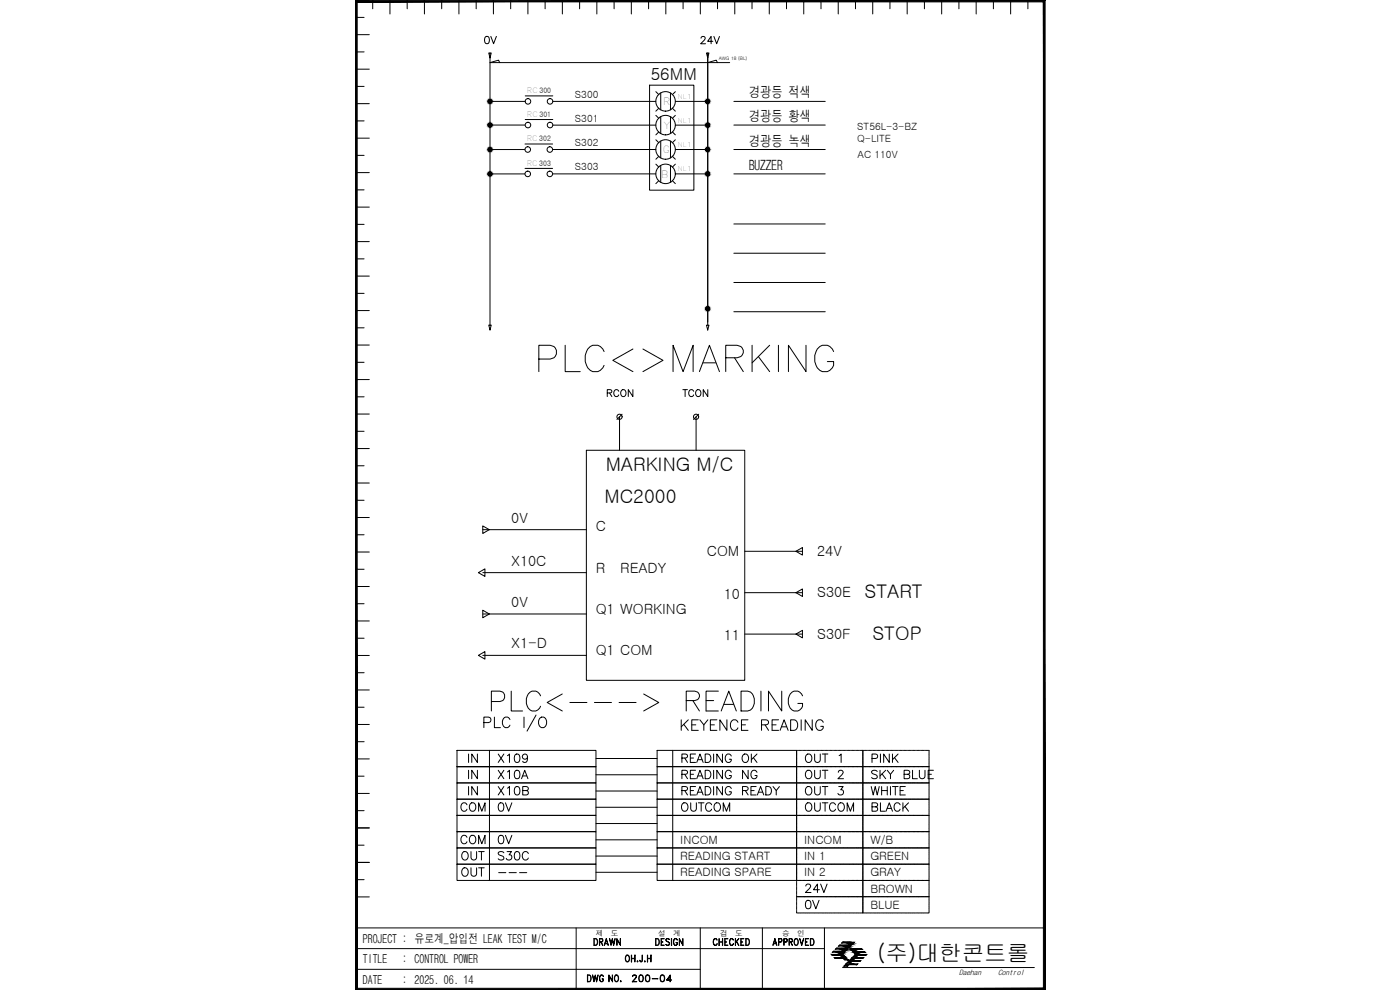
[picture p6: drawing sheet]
<svg xmlns="http://www.w3.org/2000/svg" width="420mm" height="297mm" viewBox="0 0 420 297" stroke-linecap="round" stroke-linejoin="round" font-family="sans-serif">
<!-- layer: 0 -->
<g fill="#000" stroke="#000" stroke-width=".3">
<path d="M252.2 285.7v.3h-.2zM253.2 284.8v.3h-.3zM253.8 284.2l.3-.3v.3zM255 283v.3h-.3zM256.5 284.9l.2 .3h-.2zM257.4 285.8l.3 .3h-.3z"/>
<path d="M106.7 .1v.5l206.9-.5zM106.7 .6l206.9-.5-.5 .5zM313.6 .1l-.5 .5 .5 296.4zM313.1 .6l.5 296.4-.5-.5zM106.7 297h206.9l-.5-.5zM106.7 297l.5-.5h205.9zM106.7 .1v296.9l.5-.5zM106.7 .1h.5v296.4z"/>
<path d="M250.1 285.5h2.1zM250.1 285.5h2.1z"/>
<path d="M251 284.5h2.2zM251 284.5h2.2z"/>
<path d="M249.5 286.4l2.6 .2-.2-.2zM249.5 286.4l2.6 .2h-2.4z"/>
<path d="M251.9 283.6h2.2zM251.9 283.6h2.2z"/>
<path d="M250.1 285.5l2.1 .2v-.2zM250.1 285.5l2.1 .2h-2.3z"/>
<path d="M252 286l.2 .2zM252 286l.2 .2h-.4z"/>
<path d="M252.2 285.5v.2l.3-.2zM252.2 285.5v.2z"/>
<path d="M250.4 287.3l2.6 .3-.2-.3zM250.4 287.3l2.6 .3h-2.3z"/>
<path d="M252.9 282.7h2.1zM252.9 282.7h2.1z"/>
<path d="M251.9 286.4l1.8 .7-.7-.7zM251.9 286.4l1.8 .7h-1.1z"/>
<path d="M252.2 286l.7 .2 .2-.2zM252.2 286l.7 .2h-.7z"/>
<path d="M251 284.5l2.2 .3v-.3zM250.8 284.8l.2-.3 2.2 .3z"/>
<path d="M252.9 285.1l.3 .1zM252.9 285.1l.3 .1h-.5z"/>
<path d="M252.2 285.7l.9 .3 .2-.3zM252.2 285.7l.9 .3h-.9z"/>
<path d="M252.3 285.7h1.1zM252.2 285.7h1.1z"/>
<path d="M253.2 284.5v.3l.2-.3zM253.2 284.5v.3z"/>
<path d="M252.5 285.5l.9 .2 .2-.2zM252.5 285.5l.9 .2h-1.2z"/>
<path d="M252.8 287.3l1.8 .8-.7-.8zM252.8 287.3l1.8 .8h-1.1z"/>
<path d="M253.2 285.1l.6 .1 .2-.1zM253.2 285.1l.6 .1h-.6z"/>
<path d="M251.9 283.6l2.2 .3v-.3zM251.9 283.6l2.2 .3h-2.4z"/>
<path d="M253.8 284.2l.3 .1zM253.8 284.2l.3 .1h-.5z"/>
<path d="M253.2 284.8l.8 .3 .2-.3zM253.2 284.8l.8 .3h-.8z"/>
<path d="M253.2 284.8h1.1zM253.2 284.8h1z"/>
<path d="M254.1 283.6v.3l.2-.3zM254.1 283.6v.3z"/>
<path d="M253.4 284.5l.9 .3 .2-.3zM253.4 284.5l.9 .3h-1.1z"/>
<path d="M254.1 284.2l.6 .1 .2-.1zM254.1 284.2l.6 .1h-.6z"/>
<path d="M252.9 282.7l2.1 .2v-.2zM252.6 282.9l.3-.2 2.1 .2z"/>
<path d="M254.7 283.3l.3 .1zM254.7 283.3l.3 .1h-.4z"/>
<path d="M253.9 289.2l.4 .7 .7-.7zM253.9 289.2l.4 .7h-1.1z"/>
<path d="M254.1 283.9l.8 .3 .3-.3zM254.1 283.9l.8 .3h-.8z"/>
<path d="M254.1 283.9h1.1zM254.1 283.9h1.1z"/>
<path d="M255 282.7v.2l.3-.2zM255 282.7v.2z"/>
<path d="M254.3 283.6l.9 .3 .2-.3zM254.3 283.6l.9 .3h-1.1z"/>
<path d="M255 283.3l.7 .1 .1-.1zM255 283.3l.7 .1h-.7z"/>
<path d="M254.9 288.2l.3 .7 .8-.7zM254.9 288.2l.3 .7h-1.1z"/>
<path d="M255 283l.8 .3 .3-.3zM255 283l.8 .3h-.8z"/>
<path d="M255 282.9h1.1zM255 282.9l1.1 .1z"/>
<path d="M255.1 284.6l1.3 .3-.2-.3zM255.1 284.6l1.3 .3h-1.1z"/>
<path d="M255.3 282.7l.8 .2 .3-.2zM255.3 282.7l.8 .2h-1.1z"/>
<path d="M255.3 284.9h1.2zM255.3 284.9h1.2z"/>
<path d="M256.5 284.6h2.1zM256.5 284.6h2.1z"/>
<path d="M255.4 284.9l1.1 .3v-.3zM255.4 284.9l1.1 .3h-.9z"/>
<path d="M255.6 285.2l.9 .2v-.2zM255.6 285.2l.9 .2z"/>
<path d="M256.2 284.6l.3 .3v-.3zM256.2 284.6l.3 .3z"/>
<path d="M256.5 285.2l.4 .2zM256.5 285.2l.4 .2h-.4z"/>
<path d="M255.7 287.3l.4 .8 .7-.8zM255.7 287.3l.4 .8h-1.1z"/>
<path d="M256 285.5l1.4 .3-.3-.3zM256 285.5l1.4 .3h-1.2z"/>
<path d="M256.2 285.8h1.2zM256.2 285.8h1.2z"/>
<path d="M257.1 285.5l.3 .3v-.3zM257.1 285.5l.3 .3z"/>
<path d="M256.3 285.8l1.1 .3v-.3zM256.3 285.8l1.1 .3h-.8z"/>
<path d="M256.6 286.1l.8 .2v-.2zM256.6 286.1l.8 .2z"/>
<path d="M255 289.2l2.2 .3 .2-.3zM255 289.2l2.2 .3h-2.4z"/>
<path d="M257.4 286.1l.4 .2zM257.4 286.1l.4 .2z"/>
<path d="M256.6 286.4l.4 .7 .8-.7zM256.6 286.4l.4 .7h-1.1z"/>
<path d="M256 288.2l2.1 .3 .2-.3zM256 288.2l2.1 .3h-2.4z"/>
<path d="M256.5 284.6l2.3 .3-.2-.3zM256.5 284.6l2.3 .3h-2.3z"/>
<path d="M256.8 287.3l2.2 .3 .2-.3zM256.8 287.3l2.2 .3h-2.4z"/>
<path d="M257.4 285.5l2.1 .1zM257.4 285.5l2.1 .1z"/>
<path d="M257.4 285.6l2.3 .2-.2-.2zM257.4 285.6l2.3 .2h-2.3z"/>
<path d="M257.7 286.4l2.2 .3 .2-.3zM257.7 286.4l2.2 .3h-2.4z"/>
</g>
<!-- layer: 6 -->
<path d="M106.7 278.4h206.9M172.9 278.4v18.6M210.2 278.4v18.6M228.8 278.4v18.6M247.4 278.4v18.6M106.7 284.6h140.7M106.7 290.8h103.5" fill="none" stroke="#000" stroke-width=".3"/>
<!-- layer: 0 -->
<g fill="none" stroke="#000" stroke-width=".3">
<path d="M106.7 15.6h2.6M106.7 5.2h2.6M106.7 10.4h4.1M106.7 .1h4.1M111.9 .1v2.5M117 .1v4.1M122.2 .1v2.5M127.4 .1v4.1M132.6 .1v2.5M137.7 .1v4.1M142.9 .1v2.5M148.1 .1v4.1"/>
<path d="M150 18.8l-.4-.7-2.5 .7h71.9M153.3 .1v2.5M158.4 .1v4.1M163.6 .1v2.5M168.8 .1v4.1M173.9 .1v2.5M179.1 .1v4.1M184.3 .1v2.5M189.5 .1v4.1M194.6 .1v2.5M199.8 .1v4.1M205 .1v2.5"/>
<path d="M210.2 .1v4.1M212.4 18.8l2.6-.7 .3 .7M215.3 .1v2.5M220.5 .1v4.1M225.7 .1v2.5M230.9 .1v4.1M236 .1v2.5M241.2 .1v4.1M246.4 .1v2.5M251.6 .1v4.1M256.7 .1v2.5M261.9 .1v4.1"/>
<path d="M267.1 .1v2.5M272.3 .1v4.1M277.4 .1v2.5M282.6 .1v4.1M287.8 .1v2.5M293 .1v4.1M298.1 .1v2.5M303.3 .1v4.1M308.5 .1v2.5M106.7 36.3h2.6M106.7 25.9h2.6M106.7 20.8h4.1"/>
<path d="M106.7 31.1h4.1M157.6 28.8h8.3M157.6 35.9h8.3M194.9 25.6h13.3v31.5h-13.3zM196.8 27.5l.9 .9M196.8 34.6l.9 .9M197.7 32.5l-.9 .9M197.7 39.6l-.9 .9M198.3 27.9v5.1M198.3 35v5.1M201.2 27.9v5.1M201.2 35v5.1"/>
<path d="M201.8 32.5l.9 .9M201.8 39.6l.9 .9M202.7 27.5l-.9 .9M202.7 34.6l-.9 .9M202.7 30.4h9.7M202.7 37.5h9.7M106.7 57h2.6M106.7 46.6h2.6M106.7 51.8h4.1M106.7 41.5h4.1M157.6 43.2h8.2M157.6 50.5h8.2"/>
<path d="M196.8 41.9l.9 .9M196.8 49.3l.9 .8M197.7 46.9l-.9 .9M197.7 54.2l-.9 .9M198.3 42.3v5.1M198.3 49.6v5.1M201.2 42.3v5.1M201.2 49.6v5.1M201.8 46.9l.9 .9M201.8 54.2l.9 .9M202.7 41.9l-.9 .9M202.7 44.9h9.7"/>
<path d="M202.7 49.3l-.9 .8M202.7 52.2h9.7M106.7 67.3h2.6M106.7 77.7h2.6M106.7 72.5h4.1M106.7 62.1h4.1M106.7 88h2.6M106.7 98.4h2.6M106.7 93.2h4.1M106.7 82.8h4.1M106.7 119.1h2.6M106.7 108.7h2.6"/>
<path d="M106.7 103.5h4.1M106.7 113.9h4.1M106.7 139.7h2.6M106.7 129.4h2.6M106.7 134.6h4.1M106.7 124.2h4.1M176 135.1h47.5v69h-47.5zM185.9 125.1v10M186.7 124.3l-1.6 1.5M208.9 125.1v10M209.7 124.3l-1.6 1.5M106.7 150.1h2.6"/>
<path d="M106.7 155.3h4.1M106.7 144.9h4.1M144.9 157.8l1.9 1.1-1.9 1.2zM144.9 158.9h31.1M106.7 170.8h2.6M106.7 160.5h2.6M106.7 176h4.1M106.7 165.6h4.1M143.6 171.8l1.9-1.1v2.2zM144.9 171.8h31.1M223.5 165.4h17.3M223.5 177.8h17.3"/>
<path d="M238.9 177.8l1.9-1.1v2.3zM238.9 165.4l1.9-1.1v2.2zM106.7 191.5h2.6M106.7 181.1h2.6M106.7 196.7h4.1M106.7 186.3h4.1M143.6 196.6l1.9-1.1v2.3zM144.9 183.1l1.9 1.1-1.9 1.2zM144.9 196.6h31.1M144.9 184.2h31.1M223.5 190.3h17.3M238.9 190.3l1.9-1.2v2.3z"/>
<path d="M106.7 212.2h2.6M106.7 201.8h2.6M106.7 207h4.1M106.7 217.4h4.1M145.2 216.8h1.4a.83 .83 0 0 0 .8-.8 .83 .83 0 0 0-.8-.8h-1.4v3.1M148.4 215.2v3.1h1.8M153 215.9a1.17 1.17 0 0 0-1.3-.7 1.17 1.17 0 0 0-.9 1.2 1.38 1.38 0 0 0 .3 1.5 1.38 1.38 0 0 0 1.5 .3l.4-.6M157.3 215.2v3.1M160.9 214.6l-2.7 4.8M161.9 215.6a1.17 1.17 0 0 1 1.4-.4 1.17 1.17 0 0 1 .7 1.2 1.38 1.38 0 0 1-.3 1.5 1.38 1.38 0 0 1-1.5 .3 1.95 1.95 0 0 1-.3-2.6zM106.7 222.5h2.6M106.7 232.9h2.6"/>
<path d="M106.7 227.7h4.1M106.7 238.1h4.1M137.1 239.8h41.8v4.9h-41.8zM137.1 234.9h41.8v4.9h-41.8zM137.1 230h41.8v4.9h-41.8zM137.1 225.1h41.8v4.9h-41.8zM137.1 230h41.8M197.2 239.8h41.9v4.9h-41.9zM197.2 234.9h41.9v4.9h-41.9zM197.2 230h41.9v4.9h-41.9zM197.2 225.1h41.9v4.9h-41.9zM201.9 225.1v14.7"/>
<path d="M106.7 248.4h4.1M106.7 243.2h2.6M106.7 258.8h4.1M106.7 253.6h2.6M137.1 249.5h41.8v4.9h-41.8zM137.1 244.7h41.8v4.8h-41.8zM137.1 254.4h41.8v4.9h-41.8zM137.1 259.3h41.8v4.9h-41.8zM146.9 244.7v4.8M197.2 244.7h41.9v4.8h-41.9zM197.2 249.5h41.9v4.9h-41.9zM197.2 259.3h41.9v4.9h-41.9z"/>
<path d="M197.2 254.4h41.9v4.9h-41.9zM201.9 244.7v19.5M106.7 269.1h4.1M106.7 263.9h2.6M176.3 292.5a1.04 1.04 0 0 1 1.1 1 1.04 1.04 0 0 1-1.1 1.1zM176.4 292.6a1 1 0 0 1 1 .6 1 1 0 0 1-.3 1.2l-.7 .1zM177.8 292.5l.5 1.8 .4-1.8 .3 1.8 .5-1.8-.5 2.1-.3-1.8-.4 1.8zM180.2 292.6l.5-.1 .4 .5a.57 .57 0 0 0-.7-.4 .57 .57 0 0 0-.4 .7l.2 1.1 .5 .1 .2-.2 .1-.5-.3-.1h.4v.4a.61 .61 0 0 1-.7 .5 .61 .61 0 0 1-.5-.8zM182.7 292.5l1 1.8 .1-1.8v2.1l-1-1.8-.1 1.8zM184.7 292.6l.1-.1a1.07 1.07 0 0 1 .9 1 1.07 1.07 0 0 1-.9 1.1 1.4 1.4 0 0 1-.1-2zM184.7 292.7l.2-.1a1 1 0 0 1 .7 1 1 1 0 0 1-.7 .9l-.4-.7zM186.3 294.3l.1 .3z"/>
<path d="M186.3 294.4h.1M188 286.6h.1a1.07 1.07 0 0 1 .9 1 1.07 1.07 0 0 1-.9 1 1.38 1.38 0 0 1-.1-2zM188 286.8l.2-.2a.99 .99 0 0 1 .7 1 .99 .99 0 0 1-.7 .9l-.5-.7zM189.5 286.6l.1 2zM189.6 287.5h.9M189.6 287.6h.9M190.5 286.6l.1 2zM191.3 288.3l.1 .3zM191.3 288.4h.1M192.7 286.6l.1 1.5-.2 .4-.3 .1-.3-.5 .3 .4 .3-.1zM193.5 288.3l.1 .3zM193.5 288.4h.1"/>
<path d="M194.3 286.6l.1 2zM194.4 287.5h.9M194.4 287.6h.9M195.3 286.6l.1 2zM196.8 281.6a1.04 1.04 0 0 1 1.1 1 1.04 1.04 0 0 1-1.1 1.1zM196.8 281.7a1 1 0 0 1 1 .6 1 1 0 0 1-.3 1.2l-.7 .1zM198.4 281.6h1l-.9 .1v1.9l.9 .1h-1zM198.5 282.6h.5l-.5 .1M200 281.7l.5-.1 .4 .3-.4-.2-.6 .2 .1 .4 .5 .3a.58 .58 0 0 1 .4 .8 .58 .58 0 0 1-.9 .2l-.2-.2 .4 .2 .7-.2-.2-.6-.8-.5zM201.5 281.6l.1 2.1zM202.4 281.7l.5-.1 .4 .5a.58 .58 0 0 0-.7-.4 .58 .58 0 0 0-.4 .7l.2 1.1 .5 .1 .2-.2 .1-.5-.3-.1h.4v.4a.61 .61 0 0 1-.7 .5 .61 .61 0 0 1-.5-.8zM203.9 281.6l1 1.8 .1-1.8v2.1l-1.1-1.8v1.8z"/>
<path d="M214.4 281.7l.4-.1 .4 .5-.4-.4a.96 .96 0 0 0-.7 .9 .96 .96 0 0 0 .7 1l.4-.4a.61 .61 0 0 1-.7 .5 .61 .61 0 0 1-.5-.8zM215.8 281.6l.1 2.1zM215.9 282.6h.9M215.9 282.7h.9M216.8 281.6l.1 2.1zM217.5 281.6h1l-.9 .1v1.9l.9 .1h-1zM217.6 282.6h.5l-.5 .1M219.3 281.7l.4-.1 .4 .5-.4-.4a.96 .96 0 0 0-.7 .9 .96 .96 0 0 0 .7 1l.4-.4a.61 .61 0 0 1-.7 .5 .61 .61 0 0 1-.5-.8zM220.7 281.6v2.1zM220.7 282.8l1.1-1.2-1.1 1.3M221 282.5l.8 1.2-.7-1.2M222.3 281.6h1l-.9 .1v1.9l.9 .1h-1z"/>
<path d="M222.4 282.6h.5l-.5 .1M223.8 281.6a1.04 1.04 0 0 1 1.2 1 1.04 1.04 0 0 1-1.2 1.1zM223.9 281.7a1 1 0 0 1 1 .6 1 1 0 0 1-.3 1.2l-.7 .1zM232.1 283.2h.9M232.2 283.1h.7M232.6 281.6l.6 2.1-.6-1.8-.7 1.8zM233.7 282.6l.8-.1v-.7l-.8-.1v2v-2.1l.8 .1 .2 .3-.2 .6-.8 .1M235.3 282.6l.8-.1v-.7l-.8-.1-.1 2v-2.1l.9 .1 .2 .3-.2 .6-.8 .1M236.9 282.6l.8-.1v-.7l-.8-.1-.1 2v-2.1l.9 .1 .1 .3-.1 .6-.8 .1M237.3 282.7l.5 1-.4-1M238.6 281.7l.2-.1a1.06 1.06 0 0 1 .8 1 1.06 1.06 0 0 1-.8 1.1 1.39 1.39 0 0 1-.2-2zM238.6 281.8l.3-.1a1 1 0 0 1 .6 .9 1 1 0 0 1-.6 1 1.23 1.23 0 0 1-.3-1.8z"/>
<path d="M240 281.6l.6 1.8 .6-1.8-.6 2.1zM241.7 281.6h.9l-.8 .1v1.9l.8 .1h-.9zM241.8 282.6h.5l-.5 .1M243.2 281.6a1.04 1.04 0 0 1 1.1 1 1.04 1.04 0 0 1-1.1 1.1zM243.3 281.7a1 1 0 0 1 1 .6 1 1 0 0 1-.3 1.2l-.7 .1zM251.8 286.4h1.2l.7 .7M252.9 290.3h57.5M256.4 284.9l.5 .5M257.3 285.8l.5 .5"/>
<circle cx="158.4" cy="30.4" r=".83"/>
<circle cx="158.4" cy="37.5" r=".83"/>
<circle cx="165.1" cy="30.4" r=".83"/>
<circle cx="165.1" cy="37.5" r=".83"/>
<circle cx="199.7" cy="30.4" r="2.93"/>
<circle cx="199.7" cy="37.5" r="2.93"/>
<circle cx="158.4" cy="52.2" r=".83"/>
<circle cx="158.4" cy="44.9" r=".83"/>
<circle cx="165" cy="44.9" r=".83"/>
<circle cx="165" cy="52.2" r=".83"/>
<circle cx="199.7" cy="52.2" r="2.93"/>
<circle cx="199.7" cy="44.9" r="2.93"/>
<circle cx="185.9" cy="125.1" r=".78"/>
<circle cx="208.9" cy="125.1" r=".78"/>
</g>
<!-- layer: P -->
<g fill="none" stroke="#000" stroke-width=".3">
<path d="M146.7 15.9h.7l-.3 1.5zM147.1 15.9v81.6M212 15.9h.8l-.4 1.5zM212.4 15.9v81.7M220.2 30.4h27.5M220.2 37.5h27.5M220.2 44.9h27.5M220.2 52.2h27.5M220.2 67.2h27.5M220.2 76h27.5M146.7 97.5h.7l-.3 1.5zM212 97.6h.8l-.4 1.4z"/>
<path d="M220.2 84.8h27.5M220.2 93.5h27.5"/>
</g>
<!-- layer: HYUN -->
<path d="M147.1 30.4h10.5M147.1 37.5h10.4M165.9 30.4h30.9M165.9 37.5h30.9M147.1 44.9h10.4M147.1 52.2h10.4M165.9 44.9h30.9M165.9 52.2h30.9" fill="none" stroke="#000" stroke-width=".3"/>
<g fill="#000" stroke="#000" stroke-width=".3">
<path d="M146.5 37.5h.6zM146.5 37.7l.6-.2zM146.6 37.8l.5-.3z"/>
<path d="M146.5 30.4h.6zM146.5 30.6l.6-.2zM146.6 30.7l.5-.3z"/>
<path d="M146.7 37.1l.4 .4zM146.6 37.2l.5 .3zM146.5 37.4l.6 .1z"/>
<path d="M146.7 37.9l.4-.4zM147.1 37.5l-.3 .5zM147.1 37.5v.6z"/>
<path d="M146.7 30l.4 .4zM146.6 30.1l.5 .3zM146.5 30.3l.6 .1z"/>
<path d="M146.7 30.8l.4-.4zM147.1 30.4l-.3 .5zM147.1 30.4v.6z"/>
<path d="M146.9 37l.2 .5zM146.8 37l.3 .5zM146.7 37.1l.4 .4z"/>
<path d="M147.1 37.5v.6zM147.1 37.5l.2 .5zM147.1 37.5l.2 .5z"/>
<path d="M146.9 29.9l.2 .5zM146.8 29.9l.3 .5zM146.7 30l.4 .4z"/>
<path d="M147.1 30.4v.6zM147.1 30.4l.2 .5zM147.1 30.4l.3 .4z"/>
<path d="M147.3 37l-.2 .5zM147.2 37l-.1 .5zM147.1 37v.5z"/>
<path d="M147.1 37.5l.4 .3zM147.1 37.5l.4 .3zM147.1 37.5h.5z"/>
<path d="M147.3 29.9l-.2 .5zM147.2 29.9l-.1 .5zM147.1 29.9v.5z"/>
<path d="M147.1 30.4l.3 .4zM147.1 30.4l.4 .3zM147.1 30.4h.5z"/>
<path d="M147.1 37.5h.5zM147.1 37.5l.4-.3zM147.1 37.5l.3-.4z"/>
<path d="M147.1 30.4h.5zM147.1 30.4l.4-.3zM147.1 30.4l.4-.3z"/>
<path d="M211.8 30.4h.6zM211.9 30.6l.5-.2zM211.9 30.7l.5-.3z"/>
<path d="M211.8 37.5h.6zM211.9 37.7l.5-.2zM211.9 37.8l.5-.3z"/>
<path d="M212 30l.4 .4zM211.9 30.1l.5 .3zM211.9 30.3l.5 .1z"/>
<path d="M212.4 30.4l-.3 .5zM212.4 30.4l-.3 .5zM212.4 30.4v.6z"/>
<path d="M212 37.2l.4 .3zM211.9 37.3l.5 .2zM211.9 37.4l.5 .1z"/>
<path d="M212.4 37.5l-.3 .5zM212.4 37.5l-.3 .5zM212.4 37.5v.6z"/>
<path d="M212.3 29.9l.1 .5zM212.1 29.9l.3 .5zM212 30l.4 .4z"/>
<path d="M212.4 30.4v.6zM212.4 30.4l.3 .5zM212.4 30.4l.4 .4z"/>
<path d="M212.3 37l.1 .5zM212.1 37.1l.3 .4zM212 37.2l.4 .3z"/>
<path d="M212.4 37.5v.6zM212.4 37.5l.3 .5zM212.4 37.5l.3 .5z"/>
<path d="M212.7 29.9l-.3 .5zM212.5 29.9l-.1 .5zM212.4 29.9v.5z"/>
<path d="M212.4 30.4l.4 .4zM212.4 30.4l.5 .3zM212.4 30.4h.5z"/>
<path d="M212.7 37.1l-.3 .4zM212.5 37l-.1 .5zM212.4 37v.5z"/>
<path d="M212.4 37.5l.5 .3zM212.4 37.5l.5 .3zM212.4 37.5h.5z"/>
<path d="M212.4 30.4h.5zM212.4 30.4l.5-.3zM212.4 30.4l.5-.3z"/>
<path d="M212.4 37.5h.5zM212.4 37.5l.5-.2zM212.4 37.5l.4-.3z"/>
<path d="M146.5 44.9h.6zM146.5 45l.6-.1zM146.6 45.1l.5-.2z"/>
<path d="M146.5 52.2h.6zM146.5 52.3l.6-.1zM146.6 52.5l.5-.3z"/>
<path d="M146.7 44.5l.4 .4zM146.6 44.6l.5 .3zM146.5 44.7l.6 .2z"/>
<path d="M146.7 45.3l.4-.4zM147.1 44.9l-.3 .4zM147.1 44.9v.5z"/>
<path d="M146.7 51.8l.4 .4zM146.6 51.9l.5 .3zM146.5 52l.6 .2z"/>
<path d="M146.7 52.6l.4-.4zM147.1 52.2l-.3 .5zM147.1 52.2v.5z"/>
<path d="M146.9 44.3l.2 .6zM146.8 44.4l.3 .5zM146.7 44.5l.4 .4z"/>
<path d="M147.1 44.9v.5zM147.1 44.9l.2 .4zM147.1 44.9l.2 .4z"/>
<path d="M146.9 51.7l.2 .5zM146.8 51.7l.3 .5zM146.7 51.8l.4 .4z"/>
<path d="M147.1 52.2v.5zM147.1 52.2l.2 .5zM147.1 52.2l.3 .4z"/>
<path d="M147.3 44.4l-.2 .5zM147.2 44.3l-.1 .6zM147.1 44.3v.6z"/>
<path d="M147.1 44.9l.4 .2zM147.1 44.9l.4 .2zM147.1 44.9h.5z"/>
<path d="M147.3 51.7l-.2 .5zM147.2 51.7l-.1 .5zM147.1 51.6v.6z"/>
<path d="M147.1 52.2l.3 .4zM147.1 52.2l.4 .3zM147.1 52.2h.5z"/>
<path d="M147.1 44.9h.5zM147.1 44.9l.4-.3zM147.4 44.5l-.3 .4z"/>
<path d="M147.1 52.2h.5zM147.1 52.2l.4-.3zM147.4 51.8l-.3 .4z"/>
<path d="M211.8 44.9h.6zM211.9 45l.5-.1zM211.9 45.1l.5-.2z"/>
<path d="M211.8 52.2h.6zM211.9 52.3l.5-.1zM211.9 52.4l.5-.2z"/>
<path d="M212 44.5l.4 .4zM211.9 44.6l.5 .3zM211.9 44.7l.5 .2z"/>
<path d="M212.4 44.9l-.3 .4zM212.4 44.9l-.3 .4zM212.4 44.9v.5z"/>
<path d="M212 51.8l.4 .4zM211.9 51.9l.5 .3zM211.9 52l.5 .2z"/>
<path d="M212.4 52.2l-.3 .4zM212.4 52.2l-.3 .4zM212.4 52.2v.5z"/>
<path d="M212.3 44.3l.1 .6zM212.1 44.4l.3 .5zM212 44.5l.4 .4z"/>
<path d="M212.4 44.9v.5zM212.4 44.9l.3 .4zM212.4 44.9l.4 .4z"/>
<path d="M212.3 51.6l.1 .6zM212.1 51.7l.3 .5zM212 51.8l.4 .4z"/>
<path d="M212.4 52.2v.5zM212.4 52.2l.3 .4zM212.4 52.2l.4 .4z"/>
<path d="M212.7 44.4l-.3 .5zM212.5 44.3l-.1 .6zM212.4 44.3v.6z"/>
<path d="M212.4 44.9l.4 .4zM212.4 44.9l.5 .2zM212.4 44.9h.5z"/>
<path d="M212.7 51.7l-.3 .5zM212.5 51.6l-.1 .6zM212.4 51.6v.6z"/>
<path d="M212.4 52.2l.4 .4zM212.4 52.2l.5 .2zM212.4 52.2h.5z"/>
<path d="M212.4 44.9h.5zM212.4 44.9l.5-.3zM212.8 44.5l-.4 .4z"/>
<path d="M212.4 52.2h.5zM212.4 52.2l.5-.3zM212.4 52.2l.5-.3z"/>
<path d="M211.8 92.6h.6zM211.9 92.8l.5-.2zM211.9 92.9l.5-.3z"/>
<path d="M212 92.2l.4 .4zM211.9 92.4l.5 .2zM211.9 92.5l.5 .1z"/>
<path d="M212 93l.4-.4zM212.4 92.6l-.1 .6zM212.4 92.6l-.1 .6z"/>
<path d="M212.3 92.1l.1 .5zM212.1 92.2l.3 .4zM212 92.2l.4 .4z"/>
<path d="M212.4 92.6l.1 .6zM212.4 92.6l.1 .6zM212.4 92.6l.4 .4z"/>
<path d="M212.7 92.2l-.3 .4zM212.5 92.1l-.1 .5zM212.4 92.1v.5z"/>
<path d="M212.4 92.6l.4 .4zM212.4 92.6l.5 .2zM212.4 92.6h.5z"/>
<path d="M212.4 92.6h.5zM212.4 92.6l.5-.2zM212.8 92.2l-.4 .4z"/>
</g>
<path d="M178.9 227.6h18.3M178.9 232.5h18.3M178.9 237.3h18.3M178.9 242.2h18.3M178.9 247.1h18.3M178.9 252h18.3M178.9 256.9h18.3M178.9 261.7h18.3" fill="none" stroke="#000" stroke-width=".3"/>
<!-- layer: 3 -->
<g fill="none" stroke="#000" stroke-width=".3">
<path d="M255.7 225.1h.2M256.1 225.1h.2M256.5 234.9h.2M256.5 230h.2M256.5 225.1h.2M256.8 234.9h.3M256.8 230h.3M256.8 225.1h.3M257.2 234.9h.3M257.2 230h.3M257.2 225.1h.3M257.6 234.9h.3"/>
<path d="M257.6 230h.3M257.6 225.1h.3M258 234.9h.3M258 230h.3M258 225.1h.3M258.4 234.9h.3M258.4 230h.3M258.4 225.1h.3M272.8 225.1h.3M273.2 225.1h.3M273.6 225.1h.3M274 225.1h.3"/>
<path d="M274.4 225.1h.2M274.8 225.1h.2M275.2 225.1h.2M275.5 225.1h.3M275.5 239.8h.3M275.9 225.1h.3M275.9 239.8h.3M276.3 225.1h.3M276.3 239.8h.3M276.7 225.1h.3M276.7 239.8h.3M277.1 225.1h.3"/>
<path d="M277.1 239.8h.3M277.5 225.1h.2M277.5 239.8h.2M277.9 225.1h.2M277.9 239.8h.2M278.3 225.1h.2M278.3 239.8h.2M278.6 225.1l.2 .3M278.8 239.5l-.2 .3 .2 .2M278.8 225.5v.3M278.8 225.9v.3M278.8 226.3v.3"/>
<path d="M278.8 226.7v.2M278.8 227.1v.2M278.8 227.5v.2M278.8 227.8v.3M278.8 228.2v.3M278.8 236.8v.3M278.8 237.2v.3M278.8 237.6v.3M278.8 238v.2M278.8 238.4v.2M278.8 238.8v.2M278.8 239.1v.3"/>
<path d="M239.1 254.2l.1 .2-.1 .3M239.1 249.3l.1 .2-.1 .3M239.1 259l.1 .3-.1 .2M239.1 246.6v.2M239.1 247v.2M239.1 247.4v.2M239.1 247.7v.3M239.1 248.1v.3M239.1 248.5v.3M239.1 248.9v.3M239.1 249.9v.3M239.1 250.3v.2"/>
<path d="M239.1 250.7v.2M239.1 251.1v.2M239.1 251.5v.2M239.1 251.8v.3M239.1 252.2v.3M239.1 252.6v.3M239.1 253v.3M239.1 253.4v.3M239.1 253.8v.2M239.1 254.8v.2M239.1 255.2v.2M239.1 255.6v.2"/>
<path d="M239.1 255.9v.3M239.1 256.3v.3M239.1 256.7v.3M239.1 257.1v.3M239.1 257.5v.3M239.1 257.9v.2M239.1 258.3v.2M239.1 258.7v.2M239.1 259.7v.2M239.4 254.4h.2M239.4 249.5h.2M239.4 259.3h.2"/>
<path d="M239.8 254.4h.2M239.8 249.5h.2M239.8 259.3h.2M240.2 254.4h.2M240.2 249.5h.2M240.2 259.3h.2M240.5 254.4h.3M240.5 249.5h.3M240.5 259.3h.3M240.9 254.4h.3M240.9 249.5h.3M240.9 259.3h.3"/>
<path d="M241.3 254.4h.3M241.3 249.5h.3M241.3 259.3h.3M241.7 254.4h.3M241.7 249.5h.3M241.7 259.3h.3M242.1 254.4h.3M242.1 249.5h.3M242.1 259.3h.3M242.5 254.4h.2M242.5 249.5h.2M242.5 259.3h.2"/>
<path d="M242.9 254.4h.2M242.9 249.5h.2M242.9 259.3h.2M243.3 254.4h.2M243.3 249.5h.2M243.3 259.3h.2M243.6 254.4h.3M243.6 249.5h.3M243.6 259.3h.3M244 254.4h.3M244 249.5h.3M244 259.3h.3"/>
<path d="M244.4 254.4h.3M244.4 249.5h.3M244.4 259.3h.3M244.8 254.4h.3M244.8 249.5h.3M244.8 259.3h.3M245.2 254.4h.3M245.2 249.5h.3M245.2 259.3h.3M245.6 254.4h.3M245.6 249.5h.3M245.6 259.3h.3"/>
<path d="M246 254.4h.2M246 249.5h.2M246 259.3h.2M246.4 254.4h.2M246.4 249.5h.2M246.4 259.3h.2M246.8 254.4h.2M246.8 249.5h.2M246.8 259.3h.2M247.1 254.4h.3M247.1 249.5h.3M247.1 259.3h.3"/>
<path d="M247.5 254.4h.3M247.5 249.5h.3M247.5 259.3h.3M247.9 254.4h.3M247.9 249.5h.3M247.9 259.3h.3M248.3 254.4h.3M248.3 249.5h.3M248.3 259.3h.3M248.7 254.4h.3M248.7 249.5h.3M248.7 259.3h.3"/>
<path d="M249.1 254.4h.2M249.1 249.5h.2M249.1 259.3h.2M249.5 254.4h.2M249.5 249.5h.2M249.5 259.3h.2M249.9 254.4h.2M249.9 249.5h.2M249.9 259.3h.2M250.2 254.4h.3M250.2 249.5h.3M250.2 259.3h.3"/>
<path d="M250.6 254.4h.3M250.6 249.5h.3M250.6 259.3h.3M251 254.4h.3M251 249.5h.3M251 259.3h.3M251.4 254.4h.3M251.4 249.5h.3M251.4 259.3h.3M251.8 254.4h.3M251.8 249.5h.3M251.8 259.3h.3"/>
<path d="M252.2 254.4h.2M252.2 249.5h.2M252.2 259.3h.2M252.6 254.4h.2M252.6 249.5h.2M252.6 259.3h.2M253 254.4h.2M253 249.5h.2M253 259.3h.2M253.4 254.4h.2M253.4 249.5h.2M253.4 259.3h.2"/>
<path d="M253.7 254.4h.3M253.7 249.5h.3M253.7 259.3h.3M254.1 254.4h.3M254.1 249.5h.3M254.1 259.3h.3M254.5 254.4h.3M254.5 249.5h.3M254.5 259.3h.3M254.9 254.4h.3M254.9 249.5h.3M254.9 259.3h.3"/>
<path d="M255.3 254.4h.2M255.3 249.5h.2M255.3 259.3h.2M255.7 254.4h.2M255.7 249.5h.2M255.7 259.3h.2M256.1 254.4h.2M256.1 249.5h.2M256.1 259.3h.2M256.5 254.4h.2M256.5 249.5h.2M256.5 259.3h.2"/>
<path d="M256.8 254.4h.3M256.8 249.5h.3M256.8 259.3h.3M257.2 254.4h.3M257.2 249.5h.3M257.2 259.3h.3M257.6 254.4h.3M257.6 249.5h.3M257.6 259.3h.3M258 254.4h.3M258 249.5h.3M258 259.3h.3"/>
<path d="M258.4 254.4h.3M258.4 249.5h.3M258.4 259.3h.3M259 254.2l-.2 .2 .2 .3 .1-.3zM259 249.3l-.2 .2 .2 .3 .1-.3zM259 259l-.2 .3 .2 .2 .1-.2zM259 246.6v.2M259 247v.2M259 247.4v.2M259 247.7v.3M259 248.1v.3M259 248.5v.3"/>
<path d="M259 248.9v.3M259 249.9v.3M259 250.3v.2M259 250.7v.2M259 251.1v.2M259 251.5v.2M259 251.8v.3M259 252.2v.3M259 252.6v.3M259 253v.3M259 253.4v.3M259 253.8v.2"/>
<path d="M259 254.8v.2M259 255.2v.2M259 255.6v.2M259 255.9v.3M259 256.3v.3M259 256.7v.3M259 257.1v.3M259 257.5v.3M259 257.9v.2M259 258.3v.2M259 258.7v.2M259 259.7v.2"/>
<path d="M259.2 254.4h.3M259.2 249.5h.3M259.2 259.3h.3M259.6 254.4h.3M259.6 249.5h.3M259.6 259.3h.3M260 254.4h.3M260 249.5h.3M260 259.3h.3M260.4 254.4h.3M260.4 249.5h.3M260.4 259.3h.3"/>
<path d="M260.8 254.4h.3M260.8 249.5h.3M260.8 259.3h.3M261.2 254.4h.3M261.2 249.5h.3M261.2 259.3h.3M261.6 254.4h.2M261.6 249.5h.2M261.6 259.3h.2M262 254.4h.2M262 249.5h.2M262 259.3h.2"/>
<path d="M262.4 254.4h.2M262.4 249.5h.2M262.4 259.3h.2M262.7 254.4h.3M262.7 249.5h.3M262.7 259.3h.3M263.1 254.4h.3M263.1 249.5h.3M263.1 259.3h.3M263.5 254.4h.3M263.5 249.5h.3M263.5 259.3h.3"/>
<path d="M263.9 254.4h.3M263.9 249.5h.3M263.9 259.3h.3M264.3 254.4h.3M264.3 249.5h.3M264.3 259.3h.3M264.7 254.4h.2M264.7 249.5h.2M264.7 259.3h.2M265.1 254.4h.2M265.1 249.5h.2M265.1 259.3h.2"/>
<path d="M265.5 254.4h.2M265.5 249.5h.2M265.5 259.3h.2M265.8 254.4h.3M265.8 249.5h.3M265.8 259.3h.3M266.2 254.4h.3M266.2 249.5h.3M266.2 259.3h.3M266.6 254.4h.3M266.6 249.5h.3M266.6 259.3h.3"/>
<path d="M267 254.4h.3M267 249.5h.3M267 259.3h.3M267.4 254.4h.3M267.4 249.5h.3M267.4 259.3h.3M267.8 254.4h.2M267.8 249.5h.2M267.8 259.3h.2M268.2 254.4h.2M268.2 249.5h.2M268.2 259.3h.2"/>
<path d="M268.6 254.4h.2M268.6 249.5h.2M268.6 259.3h.2M269 254.4h.2M269 249.5h.2M269 259.3h.2M269.3 254.4h.3M269.3 249.5h.3M269.3 259.3h.3M269.7 254.4h.3M269.7 249.5h.3M269.7 259.3h.3"/>
<path d="M270.1 254.4h.3M270.1 249.5h.3M270.1 259.3h.3M270.5 254.4h.3M270.5 249.5h.3M270.5 259.3h.3M270.9 254.4h.2M270.9 249.5h.2M270.9 259.3h.2M271.3 254.4h.2M271.3 249.5h.2M271.3 259.3h.2"/>
<path d="M271.7 254.4h.2M271.7 249.5h.2M271.7 259.3h.2M272.1 254.4h.2M272.1 249.5h.2M272.1 259.3h.2M272.4 254.4h.3M272.4 249.5h.3M272.4 259.3h.3M272.8 254.4h.3M272.8 249.5h.3M272.8 259.3h.3"/>
<path d="M273.2 254.4h.3M273.2 249.5h.3M273.2 259.3h.3M273.6 254.4h.3M273.6 249.5h.3M273.6 259.3h.3M274 254.4h.3M274 249.5h.3M274 259.3h.3M274.4 254.4h.2M274.4 249.5h.2M274.4 259.3h.2"/>
<path d="M274.8 254.4h.2M274.8 249.5h.2M274.8 259.3h.2M275.2 254.4h.2M275.2 249.5h.2M275.2 259.3h.2M275.5 254.4h.3M275.5 249.5h.3M275.5 259.3h.3M275.5 244.7h.3M275.9 254.4h.3M275.9 249.5h.3"/>
<path d="M275.9 259.3h.3M275.9 244.7h.3M276.3 254.4h.3M276.3 249.5h.3M276.3 259.3h.3M276.3 244.7h.3M276.7 254.4h.3M276.7 249.5h.3M276.7 259.3h.3M276.7 244.7h.3M277.1 254.4h.3M277.1 249.5h.3"/>
<path d="M277.1 259.3h.3M277.1 244.7h.3M277.5 254.4h.2M277.5 249.5h.2M277.5 259.3h.2M277.5 244.7h.2M277.9 254.4h.2M277.9 249.5h.2M277.9 259.3h.2M277.9 244.7h.2M278.3 254.4h.2M278.3 249.5h.2"/>
<path d="M278.3 259.3h.2M278.3 244.7h.2M278.8 244.4l-.2 .3 .2 .2M278.8 254.2l-.2 .2 .2 .3M278.8 249.3l-.2 .2 .2 .3M278.8 259l-.2 .3 .2 .2M278.8 240.1v.3M278.8 240.5v.3M278.8 240.9v.3M278.8 241.3v.3M278.8 241.7v.3M278.8 242.1v.2"/>
<path d="M278.8 242.5v.2M278.8 242.9v.2M278.8 243.3v.2M278.8 243.6v.3M278.8 244v.3M278.8 245v.3M278.8 245.4v.3M278.8 245.8v.3M278.8 246.2v.3M278.8 246.6v.2M278.8 247v.2M278.8 247.4v.2"/>
<path d="M278.8 247.7v.3M278.8 248.1v.3M278.8 248.5v.3M278.8 248.9v.3M278.8 249.9v.3M278.8 250.3v.2M278.8 250.7v.2M278.8 251.1v.2M278.8 251.5v.2M278.8 251.8v.3M278.8 252.2v.3M278.8 252.6v.3"/>
<path d="M278.8 253v.3M278.8 253.4v.3M278.8 253.8v.2M278.8 254.8v.2M278.8 255.2v.2M278.8 255.6v.2M278.8 255.9v.3M278.8 256.3v.3M278.8 256.7v.3M278.8 257.1v.3M278.8 257.5v.3M278.8 257.9v.2"/>
<path d="M278.8 258.3v.2M278.8 258.7v.2M278.8 259.7v.2M239.1 260.1v.2M239.1 260.4v.3M239.1 260.8v.3M239.1 261.2v.3M239.1 261.6v.3M239.1 262v.2M248.7 273.9h.3M249.1 273.9h.2M249.5 273.9h.2"/>
<path d="M249.9 273.9h.2M250.2 273.9h.3M250.6 273.9h.3M251 273.9h.3M251.4 264.2h.3M251.4 273.9h.3M251.4 269h.3M251.8 264.2h.3M251.8 273.9h.3M251.8 269h.3M252.2 264.2h.2M252.2 273.9h.2"/>
<path d="M252.2 269h.2M252.6 264.2h.2M252.6 273.9h.2M252.6 269h.2M253 264.2h.2M253 273.9h.2M253 269h.2M253.4 264.2h.2M253.4 273.9h.2M253.4 269h.2M253.7 264.2h.3M253.7 273.9h.3"/>
<path d="M253.7 269h.3M254.1 264.2h.3M254.1 273.9h.3M254.1 269h.3M254.5 264.2h.3M254.5 273.9h.3M254.5 269h.3M254.9 264.2h.3M254.9 273.9h.3M254.9 269h.3M255.3 264.2h.2M255.3 273.9h.2"/>
<path d="M255.3 269h.2M255.7 264.2h.2M255.7 273.9h.2M255.7 269h.2M256.1 264.2h.2M256.1 273.9h.2M256.1 269h.2M256.5 264.2h.2M256.5 273.9h.2M256.5 269h.2M256.8 264.2h.3M256.8 273.9h.3"/>
<path d="M256.8 269h.3M257.2 264.2h.3M257.2 273.9h.3M257.2 269h.3M257.6 264.2h.3M257.6 273.9h.3M257.6 269h.3M258 264.2h.3M258 273.9h.3M258 269h.3M258.4 264.2h.3M258.4 273.9h.3"/>
<path d="M258.4 269h.3M258.8 273.9l.2-.2 .1 .2M259 263.9l-.2 .3 .2 .2 .1-.2zM259 268.8l-.2 .2 .2 .3 .1-.3zM259 260.1v.2M259 260.4v.3M259 260.8v.3M259 261.2v.3M259 261.6v.3M259 262v.2M259 262.4v.2M259 262.8v.2"/>
<path d="M259 263.2v.2M259 263.5v.3M259 264.5v.3M259 264.9v.3M259 265.3v.3M259 265.7v.3M259 266.1v.2M259 266.5v.2M259 266.9v.2M259 267.2v.3M259 267.6v.3M259 268v.3"/>
<path d="M259 268.4v.3M259 269.4v.3M259 269.8v.3M259 270.2v.2M259 270.6v.2M259 271v.2M259 271.4v.2M259 271.7v.3M259 272.1v.3M259 272.5v.3M259 272.9v.3M259 273.3v.3"/>
<path d="M259.2 264.2h.3M259.2 273.9h.3M259.2 269h.3M259.6 264.2h.3M259.6 273.9h.3M259.6 269h.3M260 264.2h.3M260 273.9h.3M260 269h.3M260.4 264.2h.3M260.4 273.9h.3M260.4 269h.3"/>
<path d="M260.8 264.2h.3M260.8 273.9h.3M260.8 269h.3M261.2 264.2h.3M261.2 273.9h.3M261.2 269h.3M261.6 264.2h.2M261.6 273.9h.2M261.6 269h.2M262 264.2h.2M262 273.9h.2M262 269h.2"/>
<path d="M262.4 264.2h.2M262.4 273.9h.2M262.4 269h.2M262.7 264.2h.3M262.7 273.9h.3M262.7 269h.3M263.1 264.2h.3M263.1 273.9h.3M263.1 269h.3M263.5 264.2h.3M263.5 273.9h.3M263.5 269h.3"/>
<path d="M263.9 264.2h.3M263.9 273.9h.3M263.9 269h.3M264.3 264.2h.3M264.3 273.9h.3M264.3 269h.3M264.7 264.2h.2M264.7 273.9h.2M264.7 269h.2M265.1 264.2h.2M265.1 273.9h.2M265.1 269h.2"/>
<path d="M265.5 264.2h.2M265.5 273.9h.2M265.5 269h.2M265.8 264.2h.3M265.8 273.9h.3M265.8 269h.3M266.2 264.2h.3M266.2 273.9h.3M266.2 269h.3M266.6 264.2h.3M266.6 273.9h.3M266.6 269h.3"/>
<path d="M267 264.2h.3M267 273.9h.3M267 269h.3M267.4 264.2h.3M267.4 273.9h.3M267.4 269h.3M267.8 264.2h.2M267.8 273.9h.2M267.8 269h.2M268.2 264.2h.2M268.2 273.9h.2M268.2 269h.2"/>
<path d="M268.6 264.2h.2M268.6 273.9h.2M268.6 269h.2M269 264.2h.2M269 273.9h.2M269 269h.2M269.3 264.2h.3M269.3 273.9h.3M269.3 269h.3M269.7 264.2h.3M269.7 273.9h.3M269.7 269h.3"/>
<path d="M270.1 264.2h.3M270.1 273.9h.3M270.1 269h.3M270.5 264.2h.3M270.5 273.9h.3M270.5 269h.3M270.9 264.2h.2M270.9 273.9h.2M270.9 269h.2M271.3 264.2h.2M271.3 273.9h.2M271.3 269h.2"/>
<path d="M271.7 264.2h.2M271.7 273.9h.2M271.7 269h.2M272.1 264.2h.2M272.1 273.9h.2M272.1 269h.2M272.4 264.2h.3M272.4 273.9h.3M272.4 269h.3M272.8 264.2h.3M272.8 273.9h.3M272.8 269h.3"/>
<path d="M273.2 264.2h.3M273.2 273.9h.3M273.2 269h.3M273.6 264.2h.3M273.6 273.9h.3M273.6 269h.3M274 264.2h.3M274 273.9h.3M274 269h.3M274.4 264.2h.2M274.4 273.9h.2M274.4 269h.2"/>
<path d="M274.8 264.2h.2M274.8 273.9h.2M274.8 269h.2M275.2 264.2h.2M275.2 273.9h.2M275.2 269h.2M275.5 264.2h.3M275.5 273.9h.3M275.5 269h.3M275.9 264.2h.3M275.9 273.9h.3M275.9 269h.3"/>
<path d="M276.3 264.2h.3M276.3 273.9h.3M276.3 269h.3M276.7 264.2h.3M276.7 273.9h.3M276.7 269h.3M277.1 264.2h.3M277.1 273.9h.3M277.1 269h.3M277.5 264.2h.2M277.5 273.9h.2M277.5 269h.2"/>
<path d="M277.9 264.2h.2M277.9 273.9h.2M277.9 269h.2M278.3 264.2h.2M278.3 273.9h.2M278.3 269h.2M278.8 263.9l-.2 .3 .2 .2M278.8 273.7l-.2 .2M278.8 268.8l-.2 .2 .2 .3M278.8 260.1v.2M278.8 260.4v.3M278.8 260.8v.3"/>
<path d="M278.8 261.2v.3M278.8 261.6v.3M278.8 262v.2M278.8 262.4v.2M278.8 262.8v.2M278.8 263.2v.2M278.8 263.5v.3M278.8 264.5v.3M278.8 264.9v.3M278.8 265.3v.3M278.8 265.7v.3M278.8 266.1v.2"/>
<path d="M278.8 266.5v.2M278.8 266.9v.2M278.8 267.2v.3M278.8 267.6v.3M278.8 268v.3M278.8 268.4v.3M278.8 269.4v.3M278.8 269.8v.3M278.8 270.2v.2M278.8 270.6v.2M278.8 271v.2M278.8 271.4v.2"/>
<path d="M278.8 271.7v.3M278.8 272.1v.3M278.8 272.5v.3M278.8 272.9v.3M278.8 273.3v.3"/>
</g>
<text font-size="12.8" x="160.9" y="112.9">PLC&lt;&gt;MARKING</text>
<text font-size="10.1" x="146.8" y="214.5">PLC&lt;---&gt; READING</text>
<text font-size="6.8" x="263.2" y="288.3">(주)대한콘트롤</text>
<text font-size="6.6" x="203.6" y="220.5">KEYENCE READING</text>
<g font-size="6.2">
<text x="144.6" y="239.9" transform="rotate(-90 144.6 239.9)">IN</text>
<text x="148.5" y="239.9">X10B</text>
<text x="203.9" y="239.9">READING READY</text>
<text x="240.9" y="239.9">OUT 3</text>
<text x="260.7" y="239.9">WHITE</text>
<text x="240.9" y="269.2">24V</text>
</g>
<g font-size="5.7">
<text x="144.6" y="14.5">0V</text>
<text x="139.7" y="230">IN</text>
<text x="148.5" y="230">X109</text>
<text x="203.9" y="230">READING OK</text>
<text x="240.9" y="230">OUT 1</text>
<text x="260.7" y="230">PINK</text>
<text x="139.7" y="234.9">IN</text>
<text x="148.5" y="234.9">X10A</text>
<text x="203.9" y="234.9">READING NG</text>
<text x="240.9" y="234.9">OUT 2</text>
<text x="260.7" y="234.9">SKY BLUE</text>
<text x="137.6" y="244.5">COM</text>
<text x="148.5" y="244.5">0V</text>
<text x="203.6" y="244.5">OUTCOM</text>
<text x="240.9" y="244.5">OUTCOM</text>
<text x="260.7" y="244.5">BLACK</text>
<text x="137.6" y="254.4">COM</text>
<text x="148.5" y="254.4">0V</text>
<text x="137.6" y="259.3">OUT</text>
<text x="148.5" y="259.3">S30C</text>
<text x="137.6" y="264.2">OUT</text>
<text x="240.9" y="273.8">0V</text>
</g>
<g font-size="5.6">
<text x="181.8" y="141.5">MARKING M/C</text>
<text x="181.4" y="150.8">MC2000</text>
<text x="259.4" y="179.3">START</text>
<text x="261.8" y="192.2">STOP</text>
</g>
<g font-size="5.3">
<text x="209.5" y="14.5">24V</text>
<text x="181.3" y="120.3">RCON</text>
<text x="203.9" y="120.3">TCON</text>
<text x="177.4" y="285">DRAWN</text>
<text x="188.7" y="296">200-04</text>
</g>
<text font-size="5" x="195.3" y="24">56MM</text>
<g font-size="4.2">
<text x="224.8" y="29.2">경광등 적색</text>
<text x="224.8" y="36.4">경광등 황색</text>
<text x="224.8" y="43.7">경광등 녹색</text>
<text x="224.8" y="51">BUZZER</text>
<text x="153.4" y="156.8">0V</text>
<text x="178.8" y="159.2">C</text>
<text x="212.2" y="166.9">COM</text>
<text x="245.2" y="166.8">24V</text>
<text x="153.4" y="169.7">X10C</text>
<text x="178.8" y="171.8">R</text>
<text x="186.2" y="171.8">READY</text>
<text x="217.2" y="179.6">10</text>
<text x="245.2" y="179.2">S30E</text>
<text x="153.4" y="182.1">0V</text>
<text x="178.8" y="184.1">Q1 WORKING</text>
<text x="245.2" y="191.6">S30F</text>
<text x="153.4" y="194.5">X1-D</text>
<text x="178.8" y="196.6">Q1 COM</text>
<text x="217.2" y="192">11</text>
</g>
<g font-size="3.7">
<text x="108.9" y="282.9">PROJECT : 유로계_압입전 LEAK TEST M/C</text>
<text x="108.9" y="289.1">TITLE</text>
<text x="120.6" y="289.1">: CONTROL POWER</text>
<text x="108.9" y="295.3">DATE</text>
<text x="120.6" y="295.3">: 2025. 06. 14</text>
</g>
<g font-size="3.4">
<text x="204.2" y="253.2">INCOM</text>
<text x="241.4" y="253.2">INCOM</text>
<text x="261.2" y="253.2">W/B</text>
<text x="204.2" y="258">READING START</text>
<text x="204.2" y="262.9">READING SPARE</text>
<text x="241.4" y="258">IN 1</text>
<text x="241.4" y="262.9">IN 2</text>
<text x="261.2" y="258">GREEN</text>
<text x="261.2" y="262.9">GRAY</text>
<text x="261.2" y="267.8">BROWN</text>
<text x="261.2" y="272.7">BLUE</text>
</g>
<g font-size="3">
<text x="172.6" y="29.4">S300</text>
<text x="199" y="31.5">R</text>
<text x="172.6" y="36.5">S301</text>
<text x="198.9" y="38.6">Y</text>
<text x="257.3" y="39.1">ST56L-3-BZ</text>
<text x="172.6" y="43.8">S302</text>
<text x="199" y="46">G</text>
<text x="257.2" y="42.7">Q-LITE</text>
<text x="257.4" y="47.5">AC 110V</text>
<text x="172.6" y="51.1">S303</text>
<text x="198.5" y="53.3">B</text>
</g>
<text font-size="2.6" x="148.9" y="263.2">---</text>
<g font-size="2.3">
<text x="178.8" y="281">제</text>
<text x="183.4" y="281">도</text>
<text x="197.5" y="281">설</text>
<text x="202" y="281">계</text>
<text x="216.1" y="281">검</text>
<text x="220.6" y="281">도</text>
<text x="234.7" y="281">승</text>
<text x="239.2" y="281">인</text>
<text x="287.8" y="292.5">Daehan</text>
<text x="299.6" y="292.5">Control</text>
</g>
<g font-size="2.2">
<text x="158.1" y="27.9">RC300</text>
<text x="158.1" y="35">RC301</text>
<text x="158.1" y="42.4">RC302</text>
<text x="158.1" y="49.7">RC303</text>
</g>
<g font-size="2">
<text x="203.4" y="29.7">NL1</text>
<text x="203.4" y="36.8">NL1</text>
<text x="203.4" y="44.1">NL1</text>
<text x="203.4" y="51.4">NL1</text>
</g>
<text font-size="1.4" x="215.7" y="17.9">AWG 18 (BL)</text>
</svg>
